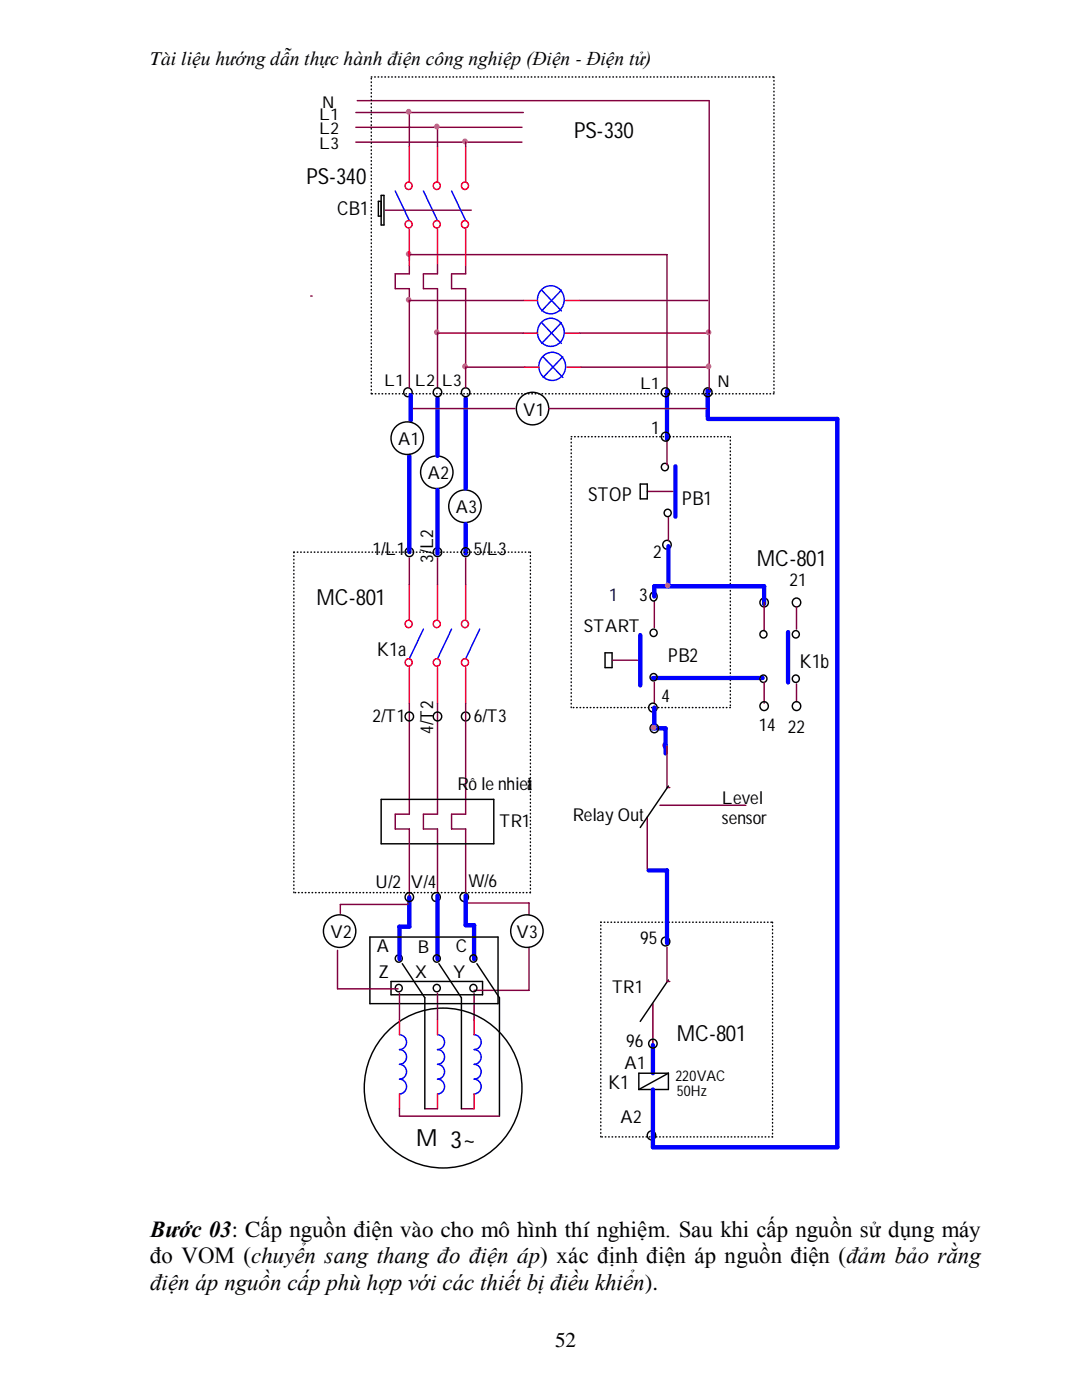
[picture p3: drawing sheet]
<svg xmlns="http://www.w3.org/2000/svg" width="216mm" height="279mm" viewBox="0 0 216 279" stroke-linecap="round" stroke-linejoin="round" font-family="sans-serif">
<path d="M71.3 20.1h70.2M81.7 22.5h22.7M81.7 50.5v.3M94.6 198.2v5.3M130.3 200.3v8" fill="none" stroke="#800040" stroke-width=".29"/>
<circle cx="81.5" cy="50.7" r=".43" fill="#f0f" stroke="#f0f" stroke-width=".29"/>
<g fill="none" stroke="#000" stroke-width=".29">
<path d="M120.7 130.3h1.4v2.9h-1.4z"/>
<circle cx="81.7" cy="110.2" r=".86"/>
</g>
<path d="M94.6 184.6v6.8M130.3 208.6v5.6" fill="none" stroke="#00f" stroke-width=".86"/>
<path d="M90.1 125.6l-2.8 5.9" fill="none" stroke="#00f" stroke-width=".29"/>
<circle cx="87.1" cy="132.2" r=".72" fill="#fff" stroke="#f00" stroke-width=".29"/>
<path d="M87.3 133.2v7.1" fill="none" stroke="#f00" stroke-width=".29"/>
<circle cx="87.1" cy="124.5" r=".72" fill="#fff" stroke="#f00" stroke-width=".29"/>
<path d="M87.3 116.7v7.1" fill="none" stroke="#f00" stroke-width=".29"/>
<path d="M133.1 50.8v26.9M129.2 98.1h5M130.6 119.9v5.4M132.8 148.9v1.5" fill="none" stroke="#800040" stroke-width=".29"/>
<circle cx="132.7" cy="148.7" r=".43" fill="#f0f" stroke="#f0f" stroke-width=".29"/>
<circle cx="87.1" cy="197.2" r=".72" fill="none" stroke="#000" stroke-width=".29"/>
<path d="M141.2 83.6h25.9" fill="none" stroke="#00f" stroke-width=".86"/>
<path d="M84.5 125.6l-2.8 5.9" fill="none" stroke="#00f" stroke-width=".29"/>
<circle cx="81.5" cy="132.2" r=".72" fill="#fff" stroke="#f00" stroke-width=".29"/>
<path d="M81.7 133.2v7.1" fill="none" stroke="#f00" stroke-width=".29"/>
<circle cx="81.5" cy="124.5" r=".72" fill="#fff" stroke="#f00" stroke-width=".29"/>
<path d="M104.4 60h2.8M112.9 60h2.8M81.7 116.7v7.1M87.3 203.5v3M87.3 218.3v3" fill="none" stroke="#f00" stroke-width=".29"/>
<g fill="none" stroke="#800040" stroke-width=".29">
<path d="M71 25.4h33.2M71 28.4h21.9M81.7 22.5v6.7M62 59.1h.3M78.9 57.6h2.8M87.3 54.7h-2.8v2.9h2.8v19.8M90.1 54.7v2.9M92.9 57.6v15.7M115.7 60h25.5M141.5 66.5v6.8M87.3 111.4v5.3M81.7 140.3v22.2"/>
<path d="M87.3 140.3v22.2M133.1 148.9v8.3M87.3 165.4v12.7M90.1 162.5v2.9M105.6 180.2v2.4M105.6 189.1v8.5h-11M92.1 221.3h2.5"/>
</g>
<g fill="none" stroke="#000" stroke-width=".29">
<path d="M75.5 40.2h.6v2.9h-.6zM127.8 96.6h1.4v3h-1.4zM78 195.9h18.3v2.6h-18.3zM133.4 195.6l-5.6 8.2M77.3 205.9a15.8 15.8 0 0 1 20-1.9 15.8 15.8 0 0 1 5.6 19.4 15.7 15.7 0 0 1-19.3 8.9 15.7 15.7 0 0 1-10.6-18.4 16 16 0 0 1 4.3-8z"/>
<circle cx="87.1" cy="94.2" r="3.2"/>
<circle cx="106.2" cy="81.5" r="3.2"/>
<circle cx="87.3" cy="110.2" r=".86"/>
<circle cx="92.8" cy="101" r="3.2"/>
<circle cx="133.1" cy="108.7" r=".86"/>
<circle cx="152.5" cy="120.2" r=".86"/>
<circle cx="87" cy="179" r=".86"/>
<circle cx="92.6" cy="179" r=".86"/>
<circle cx="79.6" cy="191.3" r=".72"/>
<circle cx="79.6" cy="197.2" r=".72"/>
<circle cx="132.8" cy="187.9" r=".86"/>
</g>
<g fill="#f0f" stroke="#f0f" stroke-width=".29">
<circle cx="87.1" cy="66.3" r=".43"/>
<circle cx="92.8" cy="73.1" r=".43"/>
</g>
<path d="M87.3 79.5v11.5M133.1 78v9.7M141.2 78h.3M81.7 91v19.2M92.9 104.6v5.9M133.4 109v8h19.1v3.5M127.8 126.7v10.1M132.8 145.4v5M87.3 178.7v12.7" fill="none" stroke="#00f" stroke-width=".86"/>
<path d="M114 87.2h31.7M145.7 87.2v54M114 141.2v-54M145.7 141.2h-31.7" fill="none" stroke="#000" stroke-width=".29" stroke-dasharray="0 .6"/>
<path d="M84.5 38.1l2.8 5.9M108.1 57.9l3.9 4.1M108.2 57.6a2.72 2.72 0 0 1 3.7 .4 2.72 2.72 0 0 1 0 3.7 2.72 2.72 0 0 1-3.7 .3 2.9 2.9 0 0 1 0-4.4zM112 57.9l-3.9 4.1M87.3 206.5a1.48 1.48 0 0 1 1.4 1.5 1.48 1.48 0 0 1-1.4 1.5 1.48 1.48 0 0 1 1.4 1.4 1.48 1.48 0 0 1-1.4 1.5 1.48 1.48 0 0 1 1.4 1.5 1.48 1.48 0 0 1-1.4 1.5 1.48 1.48 0 0 1 1.4 1.4 1.48 1.48 0 0 1-1.4 1.5" fill="none" stroke="#00f" stroke-width=".29"/>
<circle cx="87.1" cy="44.7" r=".72" fill="#fff" stroke="#f00" stroke-width=".29"/>
<path d="M87.3 45.8v7.1" fill="none" stroke="#f00" stroke-width=".29"/>
<circle cx="87.1" cy="37.1" r=".72" fill="#fff" stroke="#f00" stroke-width=".29"/>
<path d="M87.3 29.2v7.1M104.4 66.5h2.8M112.9 66.5h2.8M79.7 203.5v3M79.7 218.3v3" fill="none" stroke="#f00" stroke-width=".29"/>
<g fill="none" stroke="#800040" stroke-width=".29">
<path d="M71 22.5h10.7M87.3 25.4v3.8M78.9 54.7h2.8M81.7 57.6v2.4M90.1 57.6h2.8M92.9 52.9v1.8M87.3 66.5h17.1M92.9 73.3h11.8M133.4 103.1v4.7M130.6 136.2v4.1M152.5 120.2v5.7M84.5 162.5v2.9"/>
<path d="M90.1 162.5h2.8M90.1 165.4h2.8M131.7 160.7h17.1M79.7 221.3v1.5"/>
</g>
<path d="M108.1 64.4l3.9 4.1M108.2 64.1a2.72 2.72 0 0 1 3.7 .4 2.72 2.72 0 0 1 0 3.6 2.72 2.72 0 0 1-3.7 .4 2.9 2.9 0 0 1 0-4.4zM112 64.4l-3.9 4.1M95.7 125.6l-2.8 5.9M79.7 206.5a1.48 1.48 0 0 1 1.4 1.5 1.48 1.48 0 0 1-1.4 1.5 1.48 1.48 0 0 1 1.4 1.4 1.48 1.48 0 0 1-1.4 1.5 1.48 1.48 0 0 1 1.4 1.5 1.48 1.48 0 0 1-1.4 1.5 1.48 1.48 0 0 1 1.4 1.4 1.48 1.48 0 0 1-1.4 1.5" fill="none" stroke="#00f" stroke-width=".29"/>
<g fill="none" stroke="#000" stroke-width=".29">
<path d="M87.6 192.3l4.5 6.8M99.7 199.1v23.7"/>
<circle cx="158.9" cy="120.2" r=".86"/>
<circle cx="87.3" cy="143" r=".86"/>
<circle cx="92.9" cy="143" r=".86"/>
<circle cx="87.1" cy="191.3" r=".72"/>
<circle cx="94.4" cy="197.2" r=".72"/>
<circle cx="130.3" cy="208.3" r=".86"/>
</g>
<path d="M92.9 79.5v18M141.2 78v5.3M87.3 97.8v12.7M167.1 83.6v145.4M130.6 145.4h2.2M129.4 173.7h3.7M79.7 184.9v6.5" fill="none" stroke="#00f" stroke-width=".86"/>
<g fill="#f0f" stroke="#f0f" stroke-width=".29">
<circle cx="87.1" cy="25.3" r=".43"/>
<circle cx="81.5" cy="22.3" r=".43"/>
<circle cx="81.5" cy="59.8" r=".43"/>
</g>
<path d="M58.6 110.2h47.2M105.8 110.2v67.9M58.6 178.1v-67.9M105.8 178.1h-47.2" fill="none" stroke="#000" stroke-width=".29" stroke-dasharray="0 .6"/>
<circle cx="92.8" cy="132.2" r=".72" fill="#fff" stroke="#f00" stroke-width=".29"/>
<path d="M92.9 133.2v7.1" fill="none" stroke="#f00" stroke-width=".29"/>
<circle cx="92.8" cy="124.5" r=".72" fill="#fff" stroke="#f00" stroke-width=".29"/>
<path d="M92.9 116.7v7.1" fill="none" stroke="#f00" stroke-width=".29"/>
<g fill="none" stroke="#800040" stroke-width=".29">
<path d="M76.9 42h17.1M81.7 50.8h51.4M87.3 52.9v1.8M115.7 66.5h25.8M82.2 81.5h20.5M158.9 136.5v3.5M92.9 140.3v22.2M133.1 157.2h.6M78.9 162.5v2.9h2.8M92.9 165.4v12.7M129.2 163.1v10.3M67.3 189.7v7.6"/>
<path d="M87.3 198.2v5.3M133.1 195.9h.6M84.8 221.3h2.5"/>
</g>
<g fill="none" stroke="#000" stroke-width=".29">
<path d="M80.3 192.3l4.5 6.8M133.4 214.2l-5.9 3.2M133.4 214.2h-5.9v3.2M133.4 214.2v3.2h-5.9"/>
<circle cx="81.4" cy="78.3" r=".86"/>
<circle cx="92.9" cy="78.3" r=".86"/>
<circle cx="132.7" cy="93.2" r=".72"/>
<circle cx="92.9" cy="110.2" r=".86"/>
<circle cx="158.8" cy="135.4" r=".72"/>
<circle cx="130.3" cy="141.2" r=".86"/>
<circle cx="130.5" cy="145.3" r=".86"/>
<circle cx="105.1" cy="185.8" r="3.2"/>
<circle cx="130" cy="226.6" r=".86"/>
</g>
<path d="M74.1 15.4h80.3M154.4 15.4v63.2M74.1 78.6v-63.2M154.4 78.6h-80.3M119.9 184h34.3M154.2 184v42.9M119.9 226.9v-42.9M154.2 226.9h-34.3" fill="none" stroke="#000" stroke-width=".29" stroke-dasharray="0 .6"/>
<path d="M130.3 135.3h21.9M157.2 126.1v10.1M130.3 145.4h.3M133.1 173.7v14.5" fill="none" stroke="#00f" stroke-width=".86"/>
<circle cx="141.4" cy="66.3" r=".43" fill="#f0f" stroke="#f0f" stroke-width=".29"/>
<path d="M90.1 38.1l2.8 5.9" fill="none" stroke="#00f" stroke-width=".29"/>
<circle cx="92.8" cy="44.7" r=".72" fill="#fff" stroke="#f00" stroke-width=".29"/>
<path d="M92.9 45.8v7.1" fill="none" stroke="#f00" stroke-width=".29"/>
<circle cx="92.8" cy="37.1" r=".72" fill="#fff" stroke="#f00" stroke-width=".29"/>
<path d="M92.9 29.2v7.1M104.7 73.3h2.8M113.1 73.3h2.9" fill="none" stroke="#f00" stroke-width=".29"/>
<g fill="none" stroke="#000" stroke-width=".29">
<path d="M129.9 118.4a.8 .8 0 0 1 1.1 .2 .8 .8 0 0 1-.1 1.1 .8 .8 0 0 1-1.1-.1 .8 .8 0 0 1 .1-1.2zM76.1 159.5h22.4v8.9h-22.4zM133.4 156.9l-5.6 8.2M73.8 187h25.6v13.3h-25.6zM92.1 199.1v22.2"/>
<circle cx="141.2" cy="78.3" r=".86"/>
<circle cx="133.2" cy="102.4" r=".72"/>
<circle cx="130.4" cy="135.1" r=".72"/>
<circle cx="158.9" cy="140.9" r=".86"/>
<circle cx="67.8" cy="185.8" r="3.2"/>
</g>
<path d="M78.9 54.7v2.9M81.7 50.8v1.2M81.7 52.9v1.8M90.1 54.7h2.8M116 73.3h25.5v4.4M158.9 121.1v4.5M78.9 162.5h2.8M84.5 165.4h2.8M81.4 180.5h-13.5v1.8M79.7 222.8h20" fill="none" stroke="#800040" stroke-width=".29"/>
<path d="M130.6 117v2.1M130.6 141.2v4.2M81.7 179v5.9h-2M92.9 184.6h1.7" fill="none" stroke="#00f" stroke-width=".86"/>
<path d="M78.9 38.1l2.8 5.9M108.4 71.2l3.9 4.1M108.5 70.9a2.72 2.72 0 0 1 3.7 .4 2.72 2.72 0 0 1 0 3.6 2.72 2.72 0 0 1-3.7 .4 2.9 2.9 0 0 1 0-4.4zM112.3 71.2l-3.9 4.1" fill="none" stroke="#00f" stroke-width=".29"/>
<g fill="#f0f" stroke="#f0f" stroke-width=".29">
<circle cx="141.4" cy="73.1" r=".43"/>
<circle cx="130.4" cy="145.2" r=".43"/>
</g>
<circle cx="81.5" cy="44.7" r=".72" fill="#fff" stroke="#f00" stroke-width=".29"/>
<path d="M81.7 45.8v7.1" fill="none" stroke="#f00" stroke-width=".29"/>
<circle cx="81.5" cy="37.1" r=".72" fill="#fff" stroke="#f00" stroke-width=".29"/>
<path d="M81.7 29.2v7.1M94.6 203.5v3M94.6 218.3v3" fill="none" stroke="#f00" stroke-width=".29"/>
<g fill="none" stroke="#800040" stroke-width=".29">
<path d="M104.2 28.4h-11.3v.8M141.5 20.1v46.4M104.4 60h-22.7v17.4M92.9 73.3v4.1M109.5 81.5h31.5M133.1 88v4.8M81.7 111.4v5.3M92.9 111.4v5.3M122.1 131.8h5.1M152.5 136.2v4.1M81.7 165.4v13.3M84.5 162.5h2.8"/>
<path d="M67.3 197.3h12.1M79.7 198.2v5.3M81.4 180.2v.3M93.2 180.2h12.4M133.1 189.1v6.8"/>
</g>
<path d="M82 78.9v5M134.8 93.1v10M130.6 117h2.8M92.9 178.7v5.9M130.3 217.4v8.9M130.3 226.6v2.4h36.8" fill="none" stroke="#00f" stroke-width=".86"/>
<g fill="none" stroke="#000" stroke-width=".29">
<path d="M76.1 39h.5v5.9h-.5zM84.8 199.1v22.2M95.2 192.3l4.5 6.8"/>
<circle cx="87.3" cy="78.3" r=".86"/>
<circle cx="132.8" cy="78.3" r=".86"/>
<circle cx="81.2" cy="87.4" r="3.2"/>
<circle cx="132.8" cy="87.1" r=".86"/>
<circle cx="130.4" cy="126.3" r=".72"/>
<circle cx="152.3" cy="135.4" r=".72"/>
<circle cx="152.3" cy="126.6" r=".72"/>
<circle cx="158.8" cy="126.6" r=".72"/>
<circle cx="81.7" cy="143" r=".86"/>
<circle cx="152.5" cy="140.9" r=".86"/>
<circle cx="81.7" cy="179" r=".86"/>
<circle cx="94.4" cy="191.3" r=".72"/>
</g>
<g fill="#f0f" stroke="#f0f" stroke-width=".29">
<circle cx="92.8" cy="28.2" r=".43"/>
<circle cx="133.2" cy="116.8" r=".43"/>
</g>
<path d="M94.6 206.5a1.48 1.48 0 0 1 1.4 1.5 1.48 1.48 0 0 1-1.4 1.5 1.48 1.48 0 0 1 1.4 1.4 1.48 1.48 0 0 1-1.4 1.5 1.48 1.48 0 0 1 1.4 1.5 1.48 1.48 0 0 1-1.4 1.5 1.48 1.48 0 0 1 1.4 1.4 1.48 1.48 0 0 1-1.4 1.5" fill="none" stroke="#00f" stroke-width=".29"/>
<text font-size="4.7" x="83.1" y="228.7">M 3~</text>
<g font-size="4.6">
<text x="30" y="246.9">Bước 03: Cấp nguồn điện vào cho mô hình thí nghiệm. Sau khi cấp nguồn sử dụng máy</text>
<text x="30" y="252.1">đo VOM (chuyển sang thang đo điện áp) xác định điện áp nguồn điện (đảm bảo rằng</text>
<text x="30" y="257.4">điện áp nguồn cấp phù hợp với các thiết bị điều khiển).</text>
</g>
<g font-size="4.4">
<text x="114.6" y="27.5">PS-330</text>
<text x="61.1" y="36.7">PS-340</text>
<text x="151" y="112.9">MC-801</text>
<text x="63.2" y="120.8">MC-801</text>
<text x="135" y="207.7">MC-801</text>
</g>
<text font-size="4.2" x="110.7" y="268.8">52</text>
<text font-size="3.9" x="30" y="13">Tài liệu hướng dẫn thực hành điện công nghiệp(Điện - Điện tử)</text>
<g font-size="3.8">
<text x="67.3" y="42.8">CB1</text>
<text x="117.3" y="99.9">STOP</text>
<text x="136.1" y="100.8">PB1</text>
<text x="75.2" y="130.9">K1a</text>
<text x="133.3" y="132.1">PB2</text>
<text x="159.5" y="133.3">K1b</text>
<text x="121.3" y="217.4">K1</text>
</g>
<g font-size="3.5">
<text x="104.4" y="83">V1</text>
<text x="79.4" y="88.9">A1</text>
<text x="130" y="86.5">1</text>
<text x="85.3" y="95.7">A2</text>
<text x="90.9" y="102.4">A3</text>
<text x="74.3" y="110.7">1/L1</text>
<text x="86.4" y="112.3" transform="rotate(-90 86.4 112.3)">3/L2</text>
<text x="94.6" y="110.7">5/L3</text>
<text x="130.3" y="111.3">2</text>
<text x="127.5" y="119.9">3</text>
<text x="157.6" y="116.9">21</text>
<text x="116.5" y="126.2">START</text>
<text x="132" y="140">4</text>
<text x="74.3" y="144.1">2/T1</text>
<text x="86.4" y="146.6" transform="rotate(-90 86.4 146.6)">4/T2</text>
<text x="94.6" y="144.1">6/T3</text>
<text x="151.4" y="145.9">14</text>
<text x="157.2" y="146.2">22</text>
<text x="91.3" y="157.7">Rô le nhieät</text>
<text x="144" y="160.4">Level</text>
<text x="99.7" y="165.1">TR1</text>
<text x="114.3" y="163.9">Relay Out</text>
<text x="144" y="164.5">sensor</text>
<text x="74.9" y="177.2">U/2</text>
<text x="82" y="177.2">V/4</text>
<text x="93.5" y="177">W/6</text>
<text x="66" y="187.3">V2</text>
<text x="75.2" y="189.9">A</text>
<text x="83.4" y="190.2">B</text>
<text x="90.9" y="189.9">C</text>
<text x="103" y="187.3">V3</text>
<text x="127.8" y="188.5">95</text>
<text x="75.5" y="195.2">Z</text>
<text x="82.8" y="195.2">X</text>
<text x="90.4" y="195.2">Y</text>
<text x="122.2" y="198.2">TR1</text>
<text x="125" y="208.9">96</text>
<text x="124.6" y="213.3">A1</text>
<text x="123.8" y="224.2">A2</text>
</g>
<text font-size="3.5" fill="#000040" x="121.6" y="119.9">1</text>
<g font-size="3.2">
<text x="63.7" y="23.9">L1</text>
<text x="64.3" y="21.5">N</text>
<text x="63.7" y="26.8">L2</text>
<text x="63.7" y="29.8">L3</text>
<text x="76.6" y="77">L1</text>
<text x="82.8" y="77">L2</text>
<text x="88.1" y="77">L3</text>
<text x="127.8" y="77.6">L1</text>
<text x="143.2" y="77.3">N</text>
</g>
<g font-size="3">
<text x="134.8" y="215.8">220VAC</text>
<text x="135" y="218.8">50Hz</text>
</g>
</svg>
